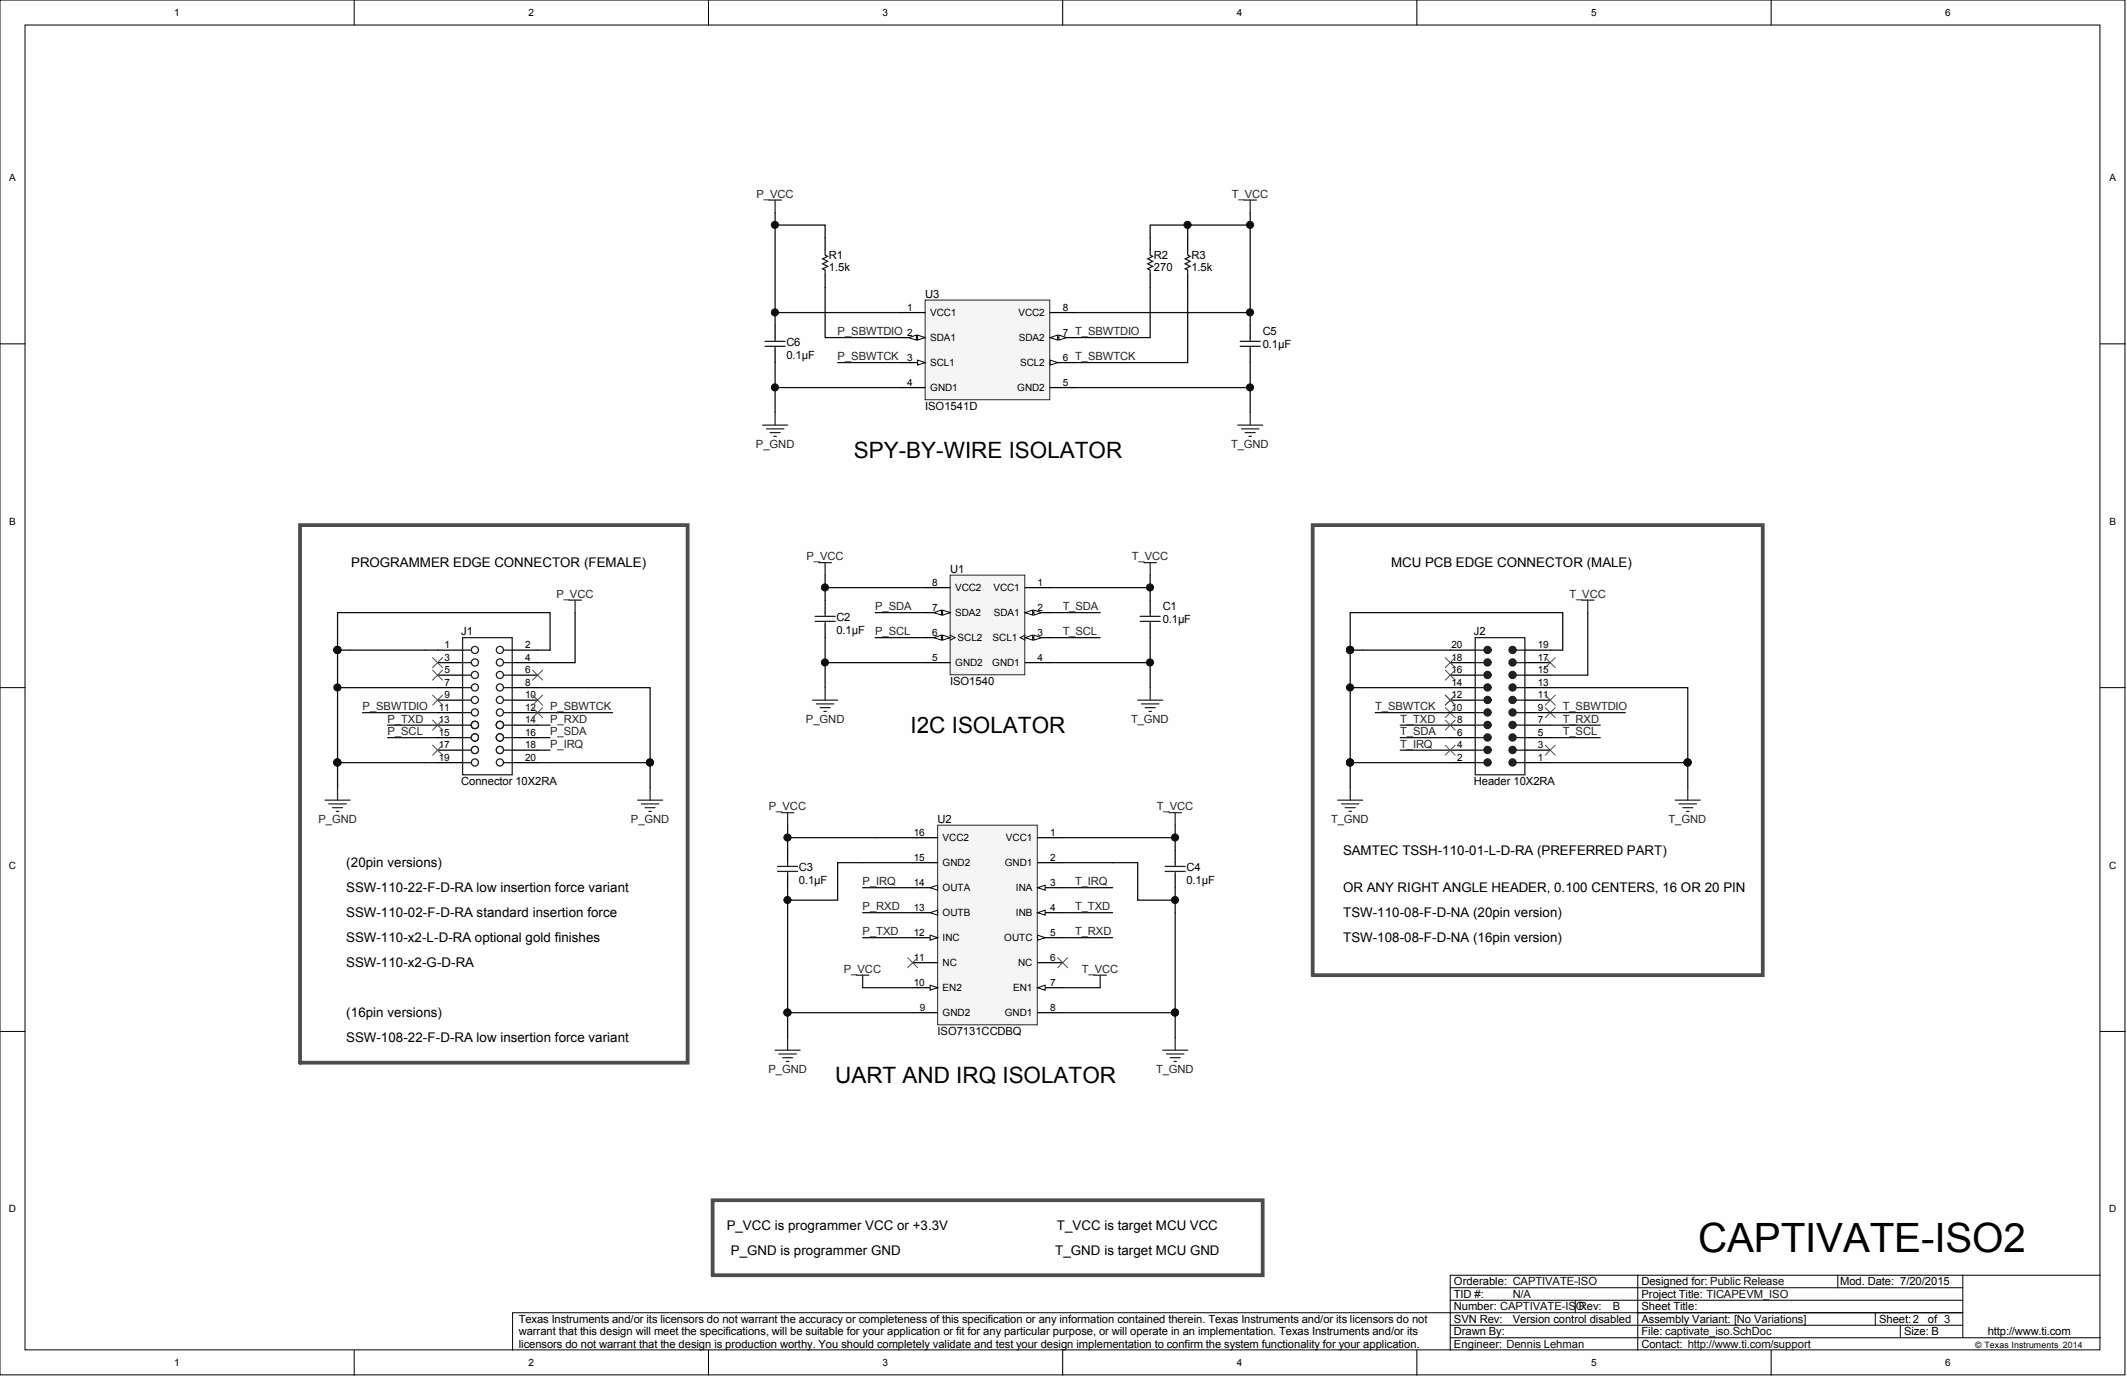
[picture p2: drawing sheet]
<svg xmlns="http://www.w3.org/2000/svg" width="431mm" height="279mm" viewBox="0 0 431 279" stroke-linecap="round" stroke-linejoin="round" font-family="sans-serif">
<g fill="#fefefe" stroke="#000" stroke-width=".2">
<path d="M0 0h431v279h-431z"/>
<path d="M5.1 5.1h420.9v268.8h-420.9z"/>
</g>
<g fill="none" stroke="#000" stroke-width=".2">
<path d="M71.8 0v5.1M143.7 0v5.1M215.6 0v5.1M287.4 0v5.1M359.3 0v5.1M0 69.8h5.1M426 69.8h5.1M0 139.5h5.1M426 139.5h5.1M0 209.3h5.1M426 209.3h5.1M332.2 258.8h-38v15.2"/>
<path d="M372.8 258.8v2.5M398.1 258.8v12.6M426 258.8h-93.8v15.2M71.8 274v5M143.7 274v5M215.6 274v5M287.4 274v5M294.2 271.4h131.8M294.2 268.9h103.9M294.2 263.8h103.9M294.2 261.3h103.9M319.5 263.8v2.6"/>
<path d="M359.3 274v5M380.4 266.4v2.5M385.5 268.9v2.5M398.1 266.4h-294.1v7.6"/>
</g>
<g fill="none" stroke="#0e0e0e" stroke-width=".25">
<path d="M71 131.9h17.8M71 139.5h17.8M109 131.9h2.6M109 139.5h10.2M109 134.5h2.6M116.7 124.3v10.2M276.4 131.9h17.8M276.4 139.5h17.8M314.5 131.9h2.5M314.5 139.5h10.1M68.5 154.7h20.3M78.6 147.1h10.2"/>
<path d="M78.6 149.7h10.2M109 147.1h2.6M109 149.7h2.6M109 152.2h2.6M109 154.7h2.6M284 147.1h10.2M284 149.7h10.2M284 152.2h10.2M314.5 147.1h10.1M314.5 149.7h10.1"/>
</g>
<circle cx="68.4" cy="154.7" r=".72" fill="#0e0e0e" stroke="#0e0e0e" stroke-width=".2"/>
<path d="M115.4 121.8h2.5M116.7 121.8v2.5" fill="none" stroke="#262626" stroke-width=".25"/>
<g fill="none" stroke="#000" stroke-width=".25">
<path d="M88.8 131.9h5M88.8 134.5h5M88.8 137h5M88.8 139.5h5M104 131.9h5M104 134.5h5M104 137h5M104 139.5h5M88.8 142.1h5M88.8 144.6h5M88.8 147.1h5M88.8 149.7h5"/>
<path d="M88.8 152.2h5M88.8 154.7h5M104 142.1h5M104 144.6h5M104 147.1h5M104 149.7h5M104 152.2h5M104 154.7h5"/>
</g>
<path d="M93.8 129.4h10.1v27.8h-10.1zM93.8 134.5h1.8" fill="none" stroke="#1c1c1c" stroke-width=".25"/>
<circle cx="96.3" cy="134.4" r=".72" fill="#fefefe" stroke="#1c1c1c" stroke-width=".25"/>
<path d="M102.2 137h1.8" fill="none" stroke="#1c1c1c" stroke-width=".25"/>
<circle cx="101.4" cy="137" r=".72" fill="#fefefe" stroke="#1c1c1c" stroke-width=".25"/>
<path d="M93.8 137h1.8" fill="none" stroke="#1c1c1c" stroke-width=".25"/>
<circle cx="96.3" cy="137" r=".72" fill="#fefefe" stroke="#1c1c1c" stroke-width=".25"/>
<path d="M102.2 134.5h1.8" fill="none" stroke="#1c1c1c" stroke-width=".25"/>
<circle cx="101.4" cy="134.4" r=".72" fill="#fefefe" stroke="#1c1c1c" stroke-width=".25"/>
<path d="M93.8 131.9h1.8" fill="none" stroke="#1c1c1c" stroke-width=".25"/>
<circle cx="96.3" cy="131.9" r=".72" fill="#fefefe" stroke="#1c1c1c" stroke-width=".25"/>
<path d="M102.2 131.9h1.8" fill="none" stroke="#1c1c1c" stroke-width=".25"/>
<circle cx="101.4" cy="131.9" r=".72" fill="#fefefe" stroke="#1c1c1c" stroke-width=".25"/>
<path d="M93.8 139.5h1.8" fill="none" stroke="#1c1c1c" stroke-width=".25"/>
<circle cx="96.3" cy="139.5" r=".72" fill="#fefefe" stroke="#1c1c1c" stroke-width=".25"/>
<path d="M102.2 142.1h1.8" fill="none" stroke="#1c1c1c" stroke-width=".25"/>
<circle cx="101.4" cy="142" r=".72" fill="#fefefe" stroke="#1c1c1c" stroke-width=".25"/>
<path d="M93.8 142.1h1.8" fill="none" stroke="#1c1c1c" stroke-width=".25"/>
<circle cx="96.3" cy="142" r=".72" fill="#fefefe" stroke="#1c1c1c" stroke-width=".25"/>
<path d="M102.2 139.5h1.8" fill="none" stroke="#1c1c1c" stroke-width=".25"/>
<circle cx="101.4" cy="139.5" r=".72" fill="#fefefe" stroke="#1c1c1c" stroke-width=".25"/>
<path d="M93.8 144.6h1.8" fill="none" stroke="#1c1c1c" stroke-width=".25"/>
<circle cx="96.3" cy="144.6" r=".72" fill="#fefefe" stroke="#1c1c1c" stroke-width=".25"/>
<path d="M102.2 144.6h1.8" fill="none" stroke="#1c1c1c" stroke-width=".25"/>
<g fill="#fefefe" stroke="#1c1c1c" stroke-width=".25">
<circle cx="101.4" cy="144.6" r=".72"/>
<circle cx="96.3" cy="147.1" r=".72"/>
<circle cx="101.4" cy="147.1" r=".72"/>
<circle cx="101.4" cy="149.6" r=".72"/>
<circle cx="96.3" cy="152.2" r=".72"/>
<circle cx="101.4" cy="152.2" r=".72"/>
<circle cx="96.3" cy="149.6" r=".72"/>
<circle cx="101.4" cy="154.7" r=".72"/>
<circle cx="96.3" cy="154.7" r=".72"/>
</g>
<path d="M93.8 147.1h1.8M93.8 152.2h1.8M93.8 149.7h1.8M93.8 154.7h1.8M102.2 147.1h1.8M102.2 152.2h1.8M102.2 149.7h1.8M102.2 154.7h1.8" fill="none" stroke="#1c1c1c" stroke-width=".25"/>
<g fill="none" stroke="#000" stroke-width=".25">
<path d="M294.2 139.5h5M294.2 137h5M309.4 139.5h5.1M309.4 137h5.1M294.2 154.7h5M294.2 152.2h5M294.2 149.7h5M294.2 147.1h5M294.2 144.6h5M294.2 142.1h5M309.4 154.7h5.1M309.4 152.2h5.1"/>
<path d="M309.4 149.7h5.1M309.4 147.1h5.1M309.4 144.6h5.1M309.4 142.1h5.1"/>
</g>
<path d="M299.2 129.4h10.1v27.8h-10.1z" fill="#fefefe" stroke="#1c1c1c" stroke-width=".25"/>
<g fill="none" stroke="#1c1c1c" stroke-width=".25">
<path d="M299.2 139.5h1.8M299.2 137h1.8M299.2 134.5h1.8M299.2 131.9h1.8M307.6 139.5h1.8M307.6 137h1.8M307.6 134.5h1.8M307.6 131.9h1.8M299.2 152.2h1.8M299.2 154.7h1.8M299.2 149.7h1.8M299.2 147.1h1.8"/>
<path d="M299.2 144.6h1.8M299.2 142.1h1.8M307.6 152.2h1.8M307.6 154.7h1.8M307.6 149.7h1.8M307.6 147.1h1.8M307.6 144.6h1.8M307.6 142.1h1.8"/>
</g>
<g fill="#1c1c1c" stroke="#1c1c1c" stroke-width=".25">
<circle cx="306.8" cy="152.2" r=".72"/>
<circle cx="306.8" cy="154.7" r=".72"/>
<circle cx="306.8" cy="149.6" r=".72"/>
<circle cx="306.8" cy="147.1" r=".72"/>
<circle cx="306.8" cy="144.6" r=".72"/>
<circle cx="301.7" cy="147.1" r=".72"/>
<circle cx="301.7" cy="144.6" r=".72"/>
<circle cx="301.7" cy="149.6" r=".72"/>
<circle cx="301.7" cy="152.2" r=".72"/>
<circle cx="301.7" cy="154.7" r=".72"/>
<circle cx="306.8" cy="139.5" r=".72"/>
<circle cx="306.8" cy="142" r=".72"/>
<circle cx="301.7" cy="142" r=".72"/>
<circle cx="301.7" cy="139.5" r=".72"/>
<circle cx="306.8" cy="137" r=".72"/>
<circle cx="301.7" cy="137" r=".72"/>
<circle cx="306.8" cy="134.4" r=".72"/>
<circle cx="301.7" cy="134.4" r=".72"/>
<circle cx="306.8" cy="131.9" r=".72"/>
<circle cx="301.7" cy="131.9" r=".72"/>
</g>
<path d="M294.2 134.5h5M294.2 131.9h5M309.4 134.5h5.1M309.4 131.9h5.1" fill="none" stroke="#000" stroke-width=".25"/>
<g fill="none" stroke="#262626" stroke-width=".25">
<path d="M166.1 114.2h2.5M167.4 114.2v2.5M232 114.2h2.6M233.3 114.2v2.5M320.8 121.8h2.5M322.1 121.8v2.5M158.5 164.9h2.5M159.8 164.9v2.5M237.1 164.9h2.5M238.4 164.9v2.5M157.2 213.1h5.1M158 213.9h3.5"/>
<path d="M158.7 214.6h2.1M159.5 215.4h.5M159.8 210.6v2.5M235.8 213.1h5.1M236.6 213.9h3.6M237.4 214.6h2M238.1 215.4h.5M238.4 210.6v2.5"/>
</g>
<path d="M177.5 124.3h10.2M177.5 129.4h10.2M213 124.3h10.2M213 129.4h10.2M322.1 124.3v12.7h-7.6" fill="none" stroke="#0e0e0e" stroke-width=".25"/>
<path d="M190.2 167.4h20.2v40.5h-20.2z" fill="#f5f5f5" stroke="#262626" stroke-width=".2"/>
<path d="M210.5 170h5.1M210.5 175h5.1M210.5 180.1h5.1" fill="none" stroke="#000" stroke-width=".25"/>
<path d="M210.5 180.1l1.5-.5v1z" fill="#fefefe" stroke="#000" stroke-width=".2"/>
<path d="M210.5 185.2h5.1" fill="none" stroke="#000" stroke-width=".25"/>
<path d="M210.5 185.2l1.5-.5v1z" fill="#fefefe" stroke="#000" stroke-width=".2"/>
<path d="M210.5 190.3h5.1" fill="none" stroke="#000" stroke-width=".25"/>
<path d="M210.5 189.8l1.5 .5-1.5 .5z" fill="#fefefe" stroke="#000" stroke-width=".2"/>
<path d="M210.5 195.3h5.1M210.5 200.4h5.1" fill="none" stroke="#000" stroke-width=".25"/>
<path d="M210.5 200.4l1.5-.5v1z" fill="#fefefe" stroke="#000" stroke-width=".2"/>
<path d="M185.1 205.5h5.1M185.1 200.4h5.1M210.5 205.5h5.1" fill="none" stroke="#000" stroke-width=".25"/>
<path d="M188.7 199.9l1.5 .5-1.5 .5z" fill="#fefefe" stroke="#000" stroke-width=".2"/>
<path d="M185.1 195.3h5.1M185.1 190.3h5.1" fill="none" stroke="#000" stroke-width=".25"/>
<path d="M188.7 189.8l1.5 .5-1.5 .5z" fill="#fefefe" stroke="#000" stroke-width=".2"/>
<path d="M185.1 185.2h5.1" fill="none" stroke="#000" stroke-width=".25"/>
<path d="M188.7 185.2l1.5-.5v1z" fill="#fefefe" stroke="#000" stroke-width=".2"/>
<path d="M185.1 180.1h5.1" fill="none" stroke="#000" stroke-width=".25"/>
<path d="M188.7 180.1l1.5-.5v1z" fill="#fefefe" stroke="#000" stroke-width=".2"/>
<g fill="none" stroke="#000" stroke-width=".25">
<path d="M167.4 48.2v2.5M167.4 55.8v2.6M233.3 48.2v2.5M233.3 55.8v2.6M240.9 48.2v2.5M240.9 55.8v2.6M157.2 66v2.5M157.2 71v2.6M253.6 66v2.5M253.6 71v2.6M167.4 121.8v2.5M167.4 126.8v2.6"/>
<path d="M233.3 121.8v2.5M233.3 126.8v2.6M159.8 172.5v2.5M159.8 177.6v2.5M185.1 175h5.1M185.1 170h5.1M238.4 172.5v2.5M238.4 177.6v2.5"/>
</g>
<g fill="none" stroke="#0e0e0e" stroke-width=".25">
<path d="M157.2 45.7h10.2v2.5M157.2 43.1v22.9M167.4 58.4v10.1h15.2M233.3 58.4v10.1h-15.2M240.9 58.4v15.2h-22.8M240.9 45.7v2.5M253.6 45.7h-20.3v2.5M253.6 43.1v22.9M157.2 73.6v10.1M157.2 63.4h25.4M157.2 78.6h25.4M169.9 73.6h12.7"/>
<path d="M218.1 63.4h35.5M218.1 78.6h35.5M253.6 73.6v10.1M167.4 116.7v5.1M167.4 119.2h20.3M213 119.2h20.3M233.3 116.7v5.1M68.5 131.9v-7.6h43.1v7.6M68.5 131.9v27.9M68.5 139.5h2.5M68.5 131.9h2.5M111.6 134.5h5.1"/>
<path d="M119.2 139.5h12.7v15.2M167.4 129.4v10.1M167.4 134.5h20.3M213 134.5h20.3M233.3 129.4v10.1M273.9 131.9v-7.6h43.1v7.6M273.9 131.9v27.9M273.9 139.5h2.5M273.9 131.9h2.5M324.6 139.5h17.8v15.2M111.6 154.7h20.3v5.1M273.9 154.7h20.3"/>
<path d="M314.5 154.7h27.9M342.4 154.7v5.1M159.8 170h25.3M159.8 167.4v5.1M185.1 175h-15.2v7.7h-10.1M215.6 175h15.2v7.7h7.6M215.6 170h22.8M238.4 167.4v5.1M159.8 180.1v25.4M175 180.1h10.1M175 185.2h10.1M175 190.3h10.1"/>
<path d="M215.6 180.1h10.1M215.6 185.2h10.1M215.6 190.3h10.1M238.4 180.1v25.4M175 200.4h10.1M185.1 205.5h-25.3v5.1M215.6 205.5h22.8v5.1M215.6 200.4h7.6"/>
</g>
<g fill="#0e0e0e" stroke="#0e0e0e" stroke-width=".2">
<circle cx="159.7" cy="205.4" r=".72"/>
<circle cx="238.3" cy="205.4" r=".72"/>
<circle cx="131.8" cy="154.7" r=".72"/>
<circle cx="68.4" cy="154.7" r=".72"/>
<circle cx="273.8" cy="154.7" r=".72"/>
<circle cx="342.3" cy="154.7" r=".72"/>
<circle cx="238.3" cy="169.9" r=".72"/>
<circle cx="159.7" cy="169.9" r=".72"/>
<circle cx="167.3" cy="119.2" r=".72"/>
<circle cx="233.3" cy="119.2" r=".72"/>
<circle cx="273.8" cy="131.9" r=".72"/>
<circle cx="238.3" cy="182.6" r=".72"/>
<circle cx="159.7" cy="182.6" r=".72"/>
<circle cx="68.4" cy="131.9" r=".72"/>
<circle cx="273.8" cy="139.5" r=".72"/>
<circle cx="68.4" cy="139.5" r=".72"/>
<circle cx="167.3" cy="134.4" r=".72"/>
<circle cx="233.3" cy="134.4" r=".72"/>
<circle cx="157.2" cy="63.4" r=".72"/>
<circle cx="253.6" cy="63.4" r=".72"/>
<circle cx="157.2" cy="78.6" r=".72"/>
<circle cx="253.6" cy="78.6" r=".72"/>
<circle cx="253.6" cy="45.6" r=".72"/>
<circle cx="157.2" cy="45.6" r=".72"/>
<circle cx="240.9" cy="45.6" r=".72"/>
</g>
<g fill="none" stroke="#262626" stroke-width=".25">
<path d="M156 40.6h2.5M157.2 40.6v2.5M252.3 40.6h2.6M253.6 40.6v2.5M154.7 86.3h5.1M155.5 87h3.5M156.2 87.8h2M157 88.5h.5M157.2 83.7v2.6M251.1 86.3h5M251.8 87h3.6M252.6 87.8h2"/>
<path d="M253.3 88.5h.5M253.6 83.7v2.6M167.4 139.5v2.6M233.3 139.5v2.6M68.5 159.8v2.6M131.9 159.8v2.6M164.8 142.1h5.1M165.6 142.8h3.5M166.4 143.6h2M167.1 144.3h.5M230.8 142.1h5M231.5 142.8h3.6"/>
<path d="M232.3 143.6h2M233.1 144.3h.5M273.9 159.8v2.6M342.4 159.8v2.6M65.9 162.4h5.1M66.7 163.1h3.5M67.5 163.9h2M68.2 164.6h.5M129.3 162.4h5.1M130.1 163.1h3.5M130.9 163.9h2M131.6 164.6h.5"/>
<path d="M271.3 162.4h5.1M272.1 163.1h3.6M272.9 163.9h2M273.6 164.6h.5M339.8 162.4h5.1M340.6 163.1h3.5M341.3 163.9h2.1M342.1 164.6h.5M173.7 197.9h2.5M175 197.9v2.5M221.9 197.9h2.5M223.2 197.9v2.5"/>
</g>
<g fill="none" stroke="#1c1c1c" stroke-width=".25">
<path d="M167.4 50.7v1.1l.5 .2-1 .5 1 .5-1 .5 1 .5-1 .5 .5 .3v1M233.3 50.7v1.1l.5 .2-1 .5 1 .5-1 .5 1 .5-1 .5 .5 .3v1M240.9 50.7v1.1l.5 .2-1 .5 1 .5-1 .5 1 .5-1 .5 .5 .3v1M155.2 69.3h4.1M155.2 70.3h4.1M157.2 68.5v.8M157.2 70.3v.7M251.6 69.3h4M251.6 70.3h4M253.6 68.5v.8M253.6 70.3v.7M165.3 125.1h4.1"/>
<path d="M165.3 126.1h4.1M167.4 124.3v.8M167.4 126.1v.7M231.3 125.1h4M231.3 126.1h4M233.3 124.3v.8M233.3 126.1v.7M157.7 176.8h4.1M157.7 175.8h4.1M159.8 175v.8M159.8 176.8v.8M236.3 176.8h4.1"/>
<path d="M236.3 175.8h4.1M238.4 175v.8M238.4 176.8v.8"/>
</g>
<g fill="none" stroke="#4c4c4c" stroke-width=".2">
<path d="M87.7 136l2.1 2M87.7 133.4l2.1 2.1M89.8 136l-2.1 2M89.8 133.4l-2.1 2.1M108 136l2.1 2M110.1 136l-2.1 2M293.2 133.4l2 2.1M293.2 136l2 2M295.2 133.4l-2 2.1M295.2 136l-2 2M313.4 133.4l2.1 2.1M315.5 133.4l-2.1 2.1"/>
<path d="M87.7 151.2l2.1 2M87.7 141l2.1 2.1M89.8 151.2l-2.1 2M89.8 141l-2.1 2.1M108 141l2.1 2.1M110.1 141l-2.1 2.1M293.2 141l2 2.1M293.2 143.6l2 2M293.2 146.1l2 2.1M293.2 151.2l2 2M295.2 141l-2 2.1M295.2 143.6l-2 2"/>
<path d="M295.2 146.1l-2 2.1M295.2 151.2l-2 2M313.4 151.2l2.1 2M313.4 141l2.1 2.1M313.4 143.6l2.1 2M315.5 151.2l-2.1 2M315.5 141l-2.1 2.1M315.5 143.6l-2.1 2M184.1 194.3l2 2M186.1 194.3l-2 2M214.5 194.3l2.1 2M216.6 194.3l-2.1 2"/>
</g>
<path d="M60.9 106.5h78.6v109.1h-78.6zM266.3 106.5h91.3v91.4h-91.3zM144.5 243.5h111.6v15.3h-111.6z" fill="none" stroke="#4c4c4c" stroke-width=".76"/>
<path d="M192.7 116.7h15.2v20.2h-15.2z" fill="#f5f5f5" stroke="#262626" stroke-width=".2"/>
<path d="M187.7 119.2h5M207.9 134.5h5.1M207.9 124.3h5.1" fill="none" stroke="#000" stroke-width=".25"/>
<g fill="#fefefe" stroke="#000" stroke-width=".2">
<path d="M207.9 124.3l1.6-.5v1z"/>
<path d="M209.7 123.8l1.5 .5-1.5 .5z"/>
</g>
<path d="M187.7 134.5h5M187.7 129.4h5" fill="none" stroke="#000" stroke-width=".25"/>
<path d="M192.7 128.9l1 .5-1 .5" fill="none" stroke="#000" stroke-width=".2"/>
<g fill="#fefefe" stroke="#000" stroke-width=".2">
<path d="M191.2 128.9l1.5 .5-1.5 .5z"/>
<path d="M189.4 129.4l1.6-.5v1z"/>
</g>
<path d="M207.9 129.4h5.1" fill="none" stroke="#000" stroke-width=".25"/>
<path d="M207.9 128.9l-1 .5 1 .5" fill="none" stroke="#000" stroke-width=".2"/>
<g fill="#fefefe" stroke="#000" stroke-width=".2">
<path d="M207.9 129.4l1.6-.5v1z"/>
<path d="M209.7 128.9l1.5 .5-1.5 .5z"/>
</g>
<path d="M187.7 124.3h5" fill="none" stroke="#000" stroke-width=".25"/>
<g fill="#fefefe" stroke="#000" stroke-width=".2">
<path d="M191.2 123.8l1.5 .5-1.5 .5z"/>
<path d="M189.4 124.3l1.6-.5v1z"/>
</g>
<path d="M207.9 119.2h5.1" fill="none" stroke="#000" stroke-width=".25"/>
<path d="M187.7 60.9h25.2v20.2h-25.2z" fill="#f5f5f5" stroke="#262626" stroke-width=".2"/>
<path d="M182.6 63.4h5.1M182.6 68.5h5.1" fill="none" stroke="#000" stroke-width=".25"/>
<g fill="#fefefe" stroke="#000" stroke-width=".2">
<path d="M186.1 68l1.6 .5-1.6 .5z"/>
<path d="M184.4 68.5l1.5-.5v1z"/>
</g>
<path d="M182.6 73.6h5.1" fill="none" stroke="#000" stroke-width=".25"/>
<path d="M186.1 73.1l1.6 .5-1.6 .5z" fill="#fefefe" stroke="#000" stroke-width=".2"/>
<path d="M182.6 78.6h5.1M213 78.6h5.1M213 73.6h5.1" fill="none" stroke="#000" stroke-width=".25"/>
<path d="M213 73.1l1.5 .5-1.5 .5z" fill="#fefefe" stroke="#000" stroke-width=".2"/>
<path d="M213 68.5h5.1" fill="none" stroke="#000" stroke-width=".25"/>
<g fill="#fefefe" stroke="#000" stroke-width=".2">
<path d="M213 68.5l1.5-.5v1z"/>
<path d="M214.8 68l1.5 .5-1.5 .5z"/>
</g>
<path d="M213 63.4h5.1" fill="none" stroke="#000" stroke-width=".25"/>
<path d="M73.5 144.6h15.3M109 144.6h15.3M279 144.6h15.2M314.5 144.6h15.2" fill="none" stroke="#0e0e0e" stroke-width=".25"/>
<path d="M87.7 146.1l2.1 2.1M89.8 146.1l-2.1 2.1M108 143.6l2.1 2M110.1 143.6l-2.1 2" fill="none" stroke="#4c4c4c" stroke-width=".2"/>
<text font-size="8.2" x="344.5" y="254">CAPTIVATE-ISO2</text>
<g font-size="4.6">
<text x="173.2" y="92.9">SPY-BY-WIRE ISOLATOR</text>
<text x="184.7" y="148.7">I2C ISOLATOR</text>
<text x="169.4" y="219.8">UART AND IRQ ISOLATOR</text>
</g>
<g font-size="2.7">
<text x="71.3" y="115.1">PROGRAMMER EDGE CONNECTOR (FEMALE)</text>
<text x="282.2" y="115.1">MCU PCB EDGE CONNECTOR (MALE)</text>
<text x="272.4" y="173.4">SAMTEC TSSH-110-01-L-D-RA (PREFERRED PART)</text>
<text x="70.2" y="176">(20pin versions)</text>
<text x="70.2" y="181">SSW-110-22-F-D-RA low insertion force variant</text>
<text x="272.4" y="181">OR ANY RIGHT ANGLE HEADER, 0.100 CENTERS, 16 OR 20 PIN</text>
<text x="70.2" y="186.1">SSW-110-02-F-D-RA standard insertion force</text>
<text x="70.2" y="191.2">SSW-110-x2-L-D-RA optional gold finishes</text>
<text x="272.4" y="186.1">TSW-110-08-F-D-NA (20pin version)</text>
<text x="272.4" y="191.2">TSW-108-08-F-D-NA (16pin version)</text>
<text x="70.2" y="196.3">SSW-110-x2-G-D-RA</text>
<text x="70.2" y="206.4">(16pin versions)</text>
<text x="70.2" y="211.5">SSW-108-22-F-D-RA low insertion force variant</text>
<text x="147.4" y="249.5">P_VCC is programmer VCC or +3.3V</text>
<text x="214.4" y="249.5">T_VCC is target MCU VCC</text>
<text x="148.3" y="254.6">P_GND is programmer GND</text>
<text x="214" y="254.6">T_GND is target MCU GND</text>
</g>
<g font-size="2.3" fill="#262626">
<text x="153.4" y="40.1">P_VCC</text>
<text x="249.9" y="40.1">T_VCC</text>
<text x="169.9" y="68">P_SBWTDIO</text>
<text x="169.9" y="73.1">P_SBWTCK</text>
<text x="153.3" y="90.8">P_GND</text>
<text x="249.7" y="90.8">T_GND</text>
<text x="163.6" y="113.7">P_VCC</text>
<text x="229.6" y="113.7">T_VCC</text>
<text x="112.8" y="121.3">P_VCC</text>
<text x="177.5" y="123.8">P_SDA</text>
<text x="215.6" y="123.8">T_SDA</text>
<text x="318.3" y="121.3">T_VCC</text>
<text x="177.5" y="128.9">P_SCL</text>
<text x="215.6" y="128.9">T_SCL</text>
<text x="73.5" y="144.1">P_SBWTDIO</text>
<text x="78.6" y="149.2">P_SCL</text>
<text x="78.6" y="146.6">P_TXD</text>
<text x="111.6" y="149.2">P_SDA</text>
<text x="111.6" y="146.6">P_RXD</text>
<text x="111.6" y="144.1">P_SBWTCK</text>
<text x="163.5" y="146.6">P_GND</text>
<text x="229.4" y="146.6">T_GND</text>
<text x="279" y="144.1">T_SBWTCK</text>
<text x="284" y="149.2">T_SDA</text>
<text x="284" y="146.6">T_TXD</text>
<text x="317" y="149.2">T_SCL</text>
<text x="317" y="146.6">T_RXD</text>
<text x="317" y="144.1">T_SBWTDIO</text>
<text x="111.6" y="151.7">P_IRQ</text>
<text x="284" y="151.7">T_IRQ</text>
<text x="64.6" y="166.9">P_GND</text>
<text x="128" y="166.9">P_GND</text>
<text x="156" y="164.4">P_VCC</text>
<text x="234.7" y="164.4">T_VCC</text>
<text x="270" y="166.9">T_GND</text>
<text x="338.5" y="166.9">T_GND</text>
<text x="175" y="179.6">P_IRQ</text>
<text x="218.1" y="179.6">T_IRQ</text>
<text x="175" y="184.7">P_RXD</text>
<text x="218.1" y="184.7">T_TXD</text>
<text x="175" y="189.8">P_TXD</text>
<text x="218.1" y="189.8">T_RXD</text>
<text x="171.2" y="197.4">P_VCC</text>
<text x="219.4" y="197.4">T_VCC</text>
<text x="155.9" y="217.7">P_GND</text>
<text x="234.5" y="217.7">T_GND</text>
</g>
<g font-size="2.3">
<text x="168.1" y="52.5">R1</text>
<text x="234.1" y="52.5">R2</text>
<text x="241.7" y="52.5">R3</text>
<text x="168.1" y="55.1">1.5k</text>
<text x="234.1" y="55.1">270</text>
<text x="241.7" y="55.1">1.5k</text>
<text x="187.7" y="60.4">U3</text>
<text x="159.5" y="70.3">C6</text>
<text x="256.1" y="70.5">0.1µF</text>
<text x="256.1" y="68">C5</text>
<text x="159.5" y="72.8">0.1µF</text>
<text x="187.7" y="83.2">ISO1541D</text>
<text x="192.7" y="116.2">U1</text>
<text x="235.8" y="123.8">C1</text>
<text x="93.6" y="128.9">J1</text>
<text x="169.7" y="128.6">0.1µF</text>
<text x="169.7" y="126.1">C2</text>
<text x="235.8" y="126.3">0.1µF</text>
<text x="299" y="128.9">J2</text>
<text x="192.7" y="139">ISO1540</text>
<text x="93.6" y="159.3">Connector 10X2RA</text>
<text x="299" y="159.3">Header 10X2RA</text>
<text x="190.2" y="166.9">U2</text>
<text x="162" y="179.4">0.1µF</text>
<text x="162" y="176.8">C3</text>
<text x="240.7" y="179.4">0.1µF</text>
<text x="240.7" y="176.8">C4</text>
<text x="190.2" y="210">ISO7131CCDBQ</text>
<text x="294.9" y="263.3">TID #:</text>
<text x="294.9" y="260.8">Orderable: CAPTIVATE-ISO</text>
<text x="333" y="263.3">Project Title: TICAPEVM_ISO</text>
<text x="333" y="260.8">Designed for: Public Release</text>
<text x="373.3" y="260.8">Mod. Date: 7/20/2015</text>
<text x="105.2" y="268.4">Texas Instruments and/or its licensors do not warrant the accuracy or completeness of this specification or any information contained therein. Texas Instruments and/or its licensors do not</text>
<text x="294.9" y="268.4">SVN Rev:</text>
<text x="294.9" y="265.9">Number: CAPTIVATE-ISO</text>
<text x="306.8" y="268.4">Version control disabled</text>
<text x="320.3" y="265.9">Rev:</text>
<text x="333" y="265.9">Sheet Title:</text>
<text x="333" y="268.4">Assembly Variant: [No Variations]</text>
<text x="381.2" y="268.4">Sheet:2</text>
<text x="391" y="268.4">of 3</text>
<text x="105.2" y="270.9">warrant that this design will meet the specifications, will be suitable for your application or fit for any particular purpose, or will operate in an implementation. Texas Instruments and/or its</text>
<text x="105.2" y="273.5">licensors do not warrant that the design is production worthy. You should completely validate and test your design implementation to confirm the system functionality for your application.</text>
<text x="294.9" y="270.9">Drawn By:</text>
<text x="294.9" y="273.5">Engineer: Dennis Lehman</text>
<text x="333" y="270.9">File: captivate_iso.SchDoc</text>
<text x="333" y="273.5">Contact: http://www.ti.com/support</text>
<text x="386.2" y="270.9">Size: B</text>
<text x="403.2" y="270.9">http://www.ti.com</text>
</g>
<g font-size="2.3" fill="#0e0e0e">
<text x="306.8" y="263.3">N/A</text>
<text x="327.1" y="265.9">B</text>
</g>
<g font-size="2">
<text x="35.3" y="3.2">1</text>
<text x="107.2" y="3.2">2</text>
<text x="179" y="3.2">3</text>
<text x="250.9" y="3.2">4</text>
<text x="322.7" y="3.2">5</text>
<text x="394.6" y="3.2">6</text>
<text x="1.9" y="36.7">A</text>
<text x="427.9" y="36.7">A</text>
<text x="184" y="63">1</text>
<text x="188.7" y="64">VCC1</text>
<text x="206.6" y="64">VCC2</text>
<text x="215.6" y="63">8</text>
<text x="184" y="68.1">2</text>
<text x="188.7" y="69.1">SDA1</text>
<text x="206.7" y="69.1">SDA2</text>
<text x="215.6" y="68.1">7 T_SBWTDIO</text>
<text x="184" y="73.1">3</text>
<text x="188.7" y="74.2">SCL1</text>
<text x="206.9" y="74.2">SCL2</text>
<text x="215.6" y="73.1">6 T_SBWTCK</text>
<text x="184" y="78.2">4</text>
<text x="188.7" y="79.2">GND1</text>
<text x="206.3" y="79.2">GND2</text>
<text x="215.6" y="78.2">5</text>
<text x="1.9" y="106.5">B</text>
<text x="427.9" y="106.5">B</text>
<text x="189.1" y="118.8">8</text>
<text x="193.7" y="119.8">VCC2</text>
<text x="201.5" y="119.8">VCC1</text>
<text x="210.5" y="118.8">1</text>
<text x="189.1" y="123.9">7</text>
<text x="193.7" y="124.9">SDA2</text>
<text x="201.6" y="124.9">SDA1</text>
<text x="210.5" y="123.9">2</text>
<text x="90.2" y="131.5">1</text>
<text x="106.5" y="131.5">2</text>
<text x="189.1" y="129">6</text>
<text x="194.3" y="130">SCL2</text>
<text x="201.4" y="130">SCL1</text>
<text x="210.5" y="129">3</text>
<text x="294.4" y="131.5">20</text>
<text x="311.9" y="131.5">19</text>
<text x="90.2" y="134">3</text>
<text x="90.2" y="136.6">5</text>
<text x="106.5" y="134">4</text>
<text x="106.5" y="136.6">6</text>
<text x="189.1" y="134">5</text>
<text x="193.7" y="135">GND2</text>
<text x="201.3" y="135">GND1</text>
<text x="210.5" y="134">4</text>
<text x="294.4" y="136.6">16</text>
<text x="294.4" y="134">18</text>
<text x="311.9" y="136.6">15</text>
<text x="311.9" y="134">17</text>
<text x="90.2" y="139.1">7</text>
<text x="90.2" y="141.6">9</text>
<text x="106.5" y="139.1">8</text>
<text x="106.5" y="141.6">10</text>
<text x="294.4" y="141.6">12</text>
<text x="294.4" y="139.1">14</text>
<text x="306.1" y="140.1">13</text>
<text x="311.9" y="141.6">11</text>
<text x="311.9" y="139.1">13</text>
<text x="89" y="144.2">11</text>
<text x="89" y="146.7">13</text>
<text x="89" y="149.3">15</text>
<text x="106.5" y="144.2">12</text>
<text x="106.5" y="146.7">14</text>
<text x="106.5" y="149.3">16</text>
<text x="294.4" y="144.2">10</text>
<text x="295.6" y="149.3">6</text>
<text x="295.6" y="146.7">8</text>
<text x="311.9" y="149.3">5</text>
<text x="311.9" y="146.7">7</text>
<text x="311.9" y="144.2">9</text>
<text x="89" y="151.8">17</text>
<text x="89" y="154.3">19</text>
<text x="106.5" y="151.8">18</text>
<text x="106.5" y="154.3">20</text>
<text x="295.6" y="154.3">2</text>
<text x="295.6" y="151.8">4</text>
<text x="311.9" y="154.3">1</text>
<text x="311.9" y="151.8">3</text>
<text x="185.4" y="169.5">16</text>
<text x="191.2" y="170.6">VCC2</text>
<text x="204.1" y="170.6">VCC1</text>
<text x="213" y="169.5">1</text>
<text x="1.8" y="176.2">C</text>
<text x="185.4" y="179.7">14</text>
<text x="185.4" y="174.6">15</text>
<text x="191.2" y="175.6">GND2</text>
<text x="203.8" y="175.6">GND1</text>
<text x="213" y="174.6">2</text>
<text x="213" y="179.7">3</text>
<text x="427.8" y="176.2">C</text>
<text x="185.4" y="184.8">13</text>
<text x="191.2" y="185.8">OUTB</text>
<text x="191.2" y="180.7">OUTA</text>
<text x="206.1" y="180.7">INA</text>
<text x="206.1" y="185.8">INB</text>
<text x="213" y="184.8">4</text>
<text x="185.4" y="189.8">12</text>
<text x="191.2" y="190.9">INC</text>
<text x="203.7" y="190.9">OUTC</text>
<text x="213" y="189.8">5</text>
<text x="185.4" y="194.9">11</text>
<text x="191.2" y="195.9">NC</text>
<text x="206.5" y="195.9">NC</text>
<text x="213" y="194.9">6</text>
<text x="185.4" y="200">10</text>
<text x="191.2" y="201">EN2</text>
<text x="205.5" y="201">EN1</text>
<text x="213" y="200">7</text>
<text x="186.6" y="205.1">9</text>
<text x="191.2" y="206.1">GND2</text>
<text x="203.8" y="206.1">GND1</text>
<text x="213" y="205.1">8</text>
<text x="1.8" y="246">D</text>
<text x="427.8" y="246">D</text>
<text x="35.3" y="277.2">1</text>
<text x="107.2" y="277.2">2</text>
<text x="179" y="277.2">3</text>
<text x="250.9" y="277.2">4</text>
<text x="322.7" y="277.2">5</text>
<text x="394.6" y="277.2">6</text>
</g>
<text font-size="1.8" x="400.7" y="273.6">© Texas Instruments 2014</text>
</svg>
